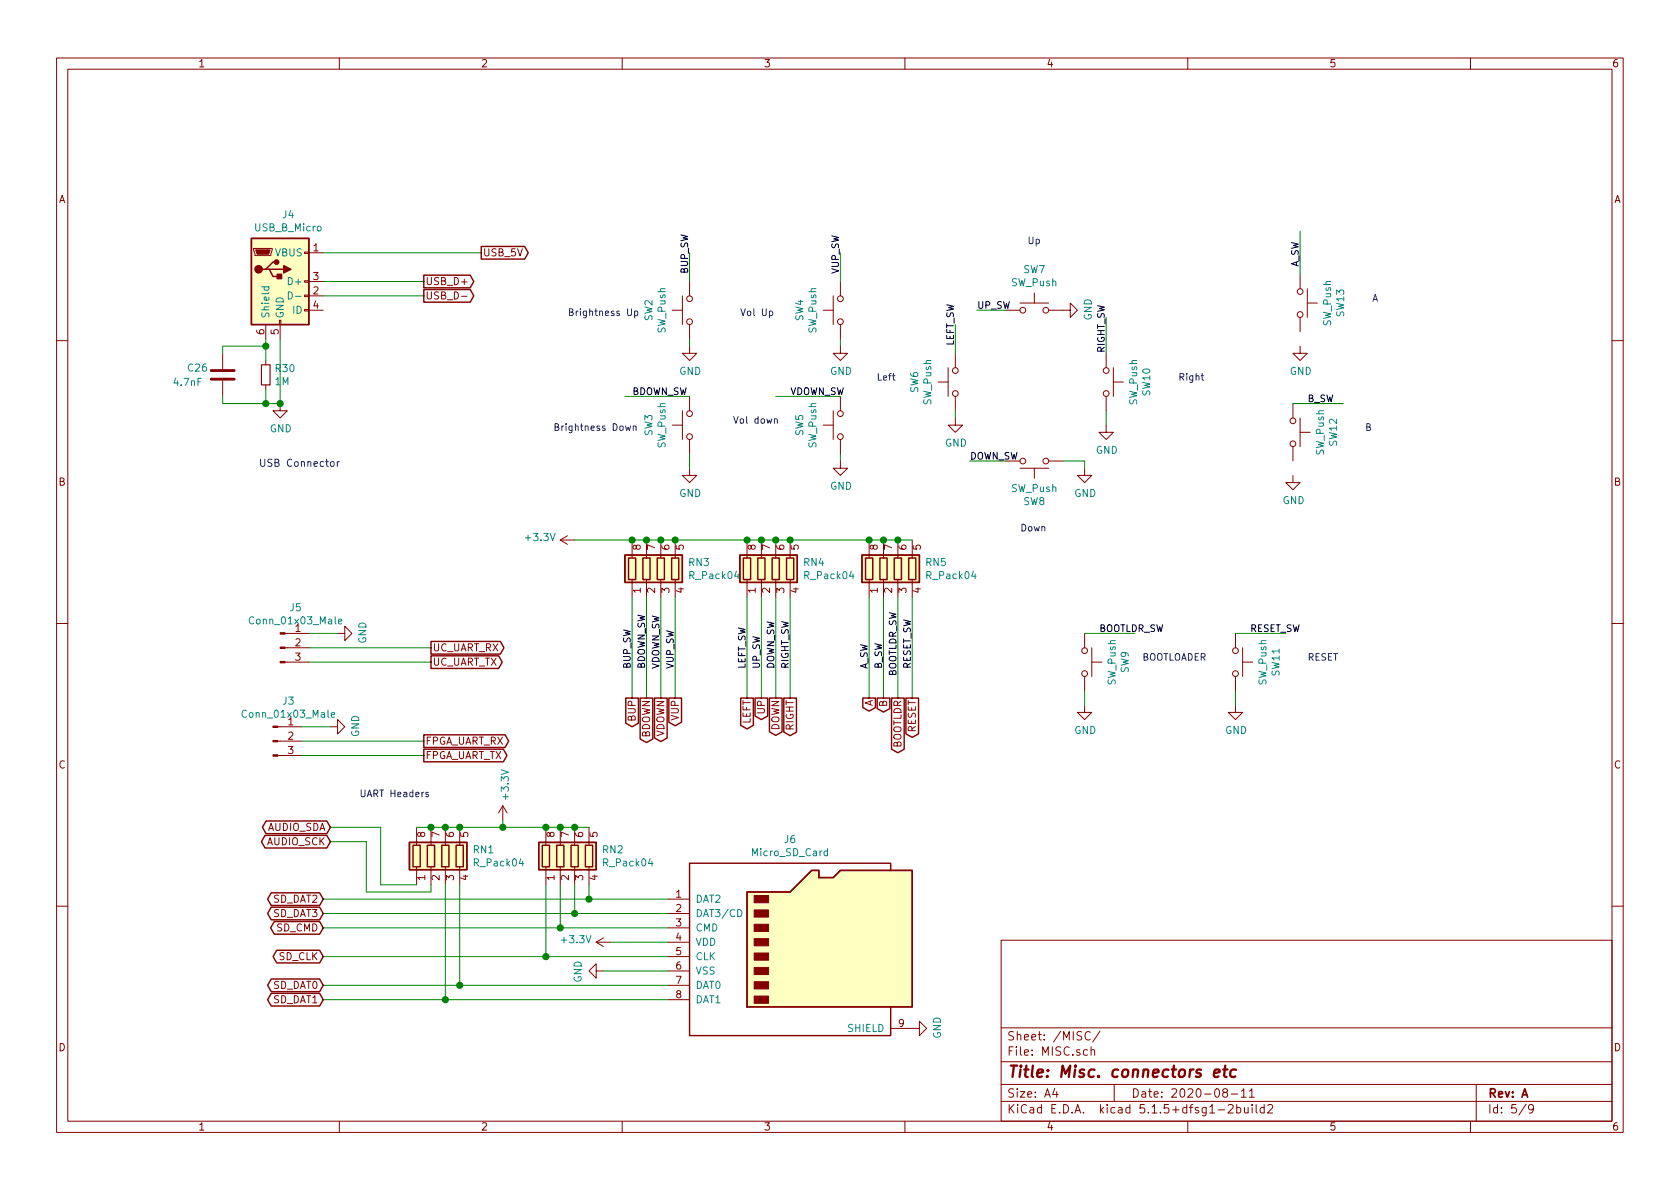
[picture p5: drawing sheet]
<svg xmlns="http://www.w3.org/2000/svg" width="297mm" height="210mm" viewBox="0 0 297 210" stroke-linecap="round" stroke-linejoin="round" font-family="sans-serif">
<g fill="none" stroke="#840000" stroke-width=".18">
<path d="M10 10.3h277v189.9h-277zM12 12.2h273v186.1h-273zM60 10.3v1.9M110 10.3v1.9M160 10.3v1.9M210 10.3v1.9M260 10.3v1.9M44.8 43.9h3.3v.3l-.2 1h-2.8zM47 57.4v2.5M49.4 56.6h.3v.8h-.3zM49.5 57.4v2.5M53.8 54.7h.8v.3h-.8z"/>
<path d="M53.8 52.2h.8v.2h-.8zM53.8 49.7h.8v.2h-.8zM53.8 44.6h.8v.2h-.8zM54.6 44.7h2.5M54.6 52.3h2.5M54.6 49.8h2.5M54.6 54.9h2.5M81.6 52.4h1M118.9 54.9h1.7M120.6 52.3v5.1M121.9 49.8v2.5M121.9 57.4v2.5"/>
<path d="M145.5 54.9h1.8M147.3 52.3v5.1M148.6 49.8v2.5M148.6 57.4v2.5M177.8 54.9h2.5M180.3 53.6h5.1M182.9 51.8v1.8M185.4 54.9h3.8v-1.3l1.3 1.3-1.3 1.2v-1.2M229.9 48.5v2.5M229.9 56.1v2.6M231.1 53.6h1.8M231.1 51v5.1"/>
<path d="M10 60.2h2M39.4 62.5v2.8M39.4 67.3v2.8M47 63.7v.8M47 68.1v.7M49.5 71.4v1.2h1.3l-1.3 1.3-1.2-1.3h1.2M118.9 75.2h1.7M120.6 72.6v5.1M121.9 61.2v1.3h1.3l-1.3 1.2-1.3-1.2h1.3M121.9 70.1v2.5M121.9 77.7v2.6M145.5 75.2h1.8"/>
<path d="M147.3 72.6v5.1M148.6 61.2v1.3h1.3l-1.3 1.2-1.3-1.2h1.3M148.6 70.1v2.5M148.6 77.7v2.6M165.9 67.6h1.7M167.6 65v5.1M168.9 73.9v1.3h1.3l-1.3 1.2-1.3-1.2h1.3M168.9 62.5v2.5M168.9 70.1v2.5M195.6 75.2v1.2h1.2l-1.2 1.3-1.3-1.3h1.3M195.6 62.5v2.5M195.6 70.1v2.5"/>
<path d="M196.8 67.6h1.8M196.8 65v5.1M228.6 71.4v2.5M228.6 79v2.5M229.9 61.2v1.3h1.2l-1.2 1.2-1.3-1.2h1.3M229.9 73.9v5.1M229.9 76.4h1.7M285 60.2h2M99.1 95.5l1.2 .8M99.1 95.5h2.5M100.3 94.7l-1.2 .8M111.8 95.5v3.2"/>
<path d="M114.3 95.5v3.2M116.8 95.5v3.2M119.4 95.5v3.2M121.9 82.8v1.3h1.3l-1.3 1.2-1.3-1.2h1.3M132.1 95.5v3.2M134.6 95.5v3.2M137.2 95.5v3.2M139.7 95.5v3.2M148.6 81.5v1.3h1.3l-1.3 1.3-1.3-1.3h1.3M153.7 95.5v3.2M156.2 95.5v3.2M158.7 95.5v3.2"/>
<path d="M161.3 95.5v3.2M180.3 82.8h5.1M182.9 82.8v1.8M185.4 81.5h2.6M191.8 82.8v1.3h1.2l-1.2 1.2-1.3-1.2h1.3M228.6 84.1v1.2h1.3l-1.3 1.3-1.3-1.3h1.3M10 110.3h2M50.4 117.1h4.2M50.4 114.5h4.2M50.4 112h4.2M59.7 112h1.3v-1.3l1.2 1.3-1.2 1.3v-1.3M111.8 102.5v3.2"/>
<path d="M114.3 102.5v3.2M116.8 102.5v3.2M119.4 102.5v3.2M132.1 102.5v3.2M134.6 102.5v3.2M137.2 102.5v3.2M139.7 102.5v3.2M153.7 102.5v3.2M156.2 102.5v3.2M158.7 102.5v3.2M161.3 102.5v3.2M191.8 112v2.5"/>
<path d="M191.8 119.6v2.6M193 117.1h1.8M193 114.5v5.1M218.4 112v2.5M218.4 119.6v2.6M219.7 117.1h1.8M219.7 114.5v5.1M285 110.3h2M49.1 133.6h4.2M49.1 131.1h4.2M49.1 128.5h4.2M58.4 128.5h1.3v-1.3l1.3 1.3-1.3 1.3v-1.3"/>
<path d="M191.8 124.7v1.3h1.2l-1.2 1.2-1.3-1.2h1.3M218.4 124.7v1.3h1.3l-1.3 1.2-1.2-1.2h1.2M73.7 146.3v3.2M73.7 153.3v3.2M76.2 146.3v3.2M76.2 153.3v3.2M78.7 146.3v3.2M78.7 153.3v3.2M81.3 146.3v3.2M81.3 153.3v3.2M88.9 142.5l-.8 1.3M88.9 142.5v2.5"/>
<path d="M88.9 142.5l.8 1.3M96.5 146.3v3.2M96.5 153.3v3.2M99.1 146.3v3.2M99.1 153.3v3.2M101.6 146.3v3.2M101.6 153.3v3.2M104.1 146.3v3.2M104.1 153.3v3.2M118.1 159h3.8M10 160.2h2M105.4 171.7v-1.3l-1.3 1.3 1.3 1.3v-1.3h1.3"/>
<path d="M105.4 166.6l1.3 .8M105.4 166.6h2.5M106.7 165.9l-1.3 .7M118.1 166.6h3.8M118.1 161.5h3.8M118.1 164.1h3.8M118.1 169.2h3.8M118.1 171.7h3.8M118.1 174.2h3.8M118.1 176.8h3.8M177 166.3h108v32h-108zM285 160.2h2"/>
<path d="M60 198.3v1.9M110 198.3v1.9M157.5 181.9h5.1v-1.3l1.2 1.3-1.2 1.2v-1.2M160 198.3v1.9M177 194.8h108M177 191.8h108M177 187.8h108M177 181.8h108M186.5 192.5l-.4 1h1M186.8 193v1M192.3 185.7l-.5-.1-.2 .3v.6l.2 .1 .5-.1M192.8 182.6a.59 .59 0 0 0-.8 0 .59 .59 0 0 0-.2 .7 .56 .56 0 0 0 .3 .5 .56 .56 0 0 0 .7 0"/>
<path d="M192.9 185.7l.2-.1 .4 .1v.9M192.9 185.1v1.5M194.5 182.3l-1.3 2M197 191.8v3M210 198.3v1.9M215.4 196.3h1.1M216.5 193.2l-.3-.3 .1-.2a.48 .48 0 0 1 .6-.1l.1 .2-.1 .3-.6 .1a.48 .48 0 0 0 0 .7l.2 .1 .5-.1v-.4l-.2-.3M217.2 195.5l.2-.2h.4l.2 .5-.9 1h.9M217.7 193.5h1.1M218.7 195.9l.4-.1 .3 .3-.1 .6h-.6M218.7 195.3v1.5M219.5 193l.4-.5v1.5"/>
<path d="M219.5 194h.8M220 195.8l.1 .9 .3 .1 .3-.1M220.7 195.8v1M220.9 193l.4-.5v1.5M220.9 194h.9M221.4 195.3v.2M221.4 195.8v1M222.1 195.3v1.3l.2 .2M223.5 195.9l-.4-.1-.3 .3 .1 .6 .2 .1 .4-.1M223.5 195.3v1.5M224.2 195.5l.2-.2h.3l.3 .5-.9 1h.9M260 198.3v1.9"/>
<path d="M261 191.8v6.5M269.8 195.2l-1.2 2M271.1 196l-.3 .3-.4-.1-.1-.2v-.4l.1-.2 .4-.1 .2 .2a1.19 1.19 0 0 1-.2 1.2l-.4 .1"/>
<circle cx="121.9" cy="52.8" r=".51"/>
<circle cx="121.9" cy="56.9" r=".51"/>
<circle cx="148.6" cy="56.9" r=".51"/>
<circle cx="148.6" cy="52.8" r=".51"/>
<circle cx="180.8" cy="54.9" r=".51"/>
<circle cx="184.9" cy="54.9" r=".51"/>
<circle cx="229.9" cy="51.6" r=".51"/>
<circle cx="229.9" cy="55.6" r=".51"/>
<circle cx="121.9" cy="77.2" r=".51"/>
<circle cx="121.9" cy="73.1" r=".51"/>
<circle cx="148.6" cy="73.1" r=".51"/>
<circle cx="148.6" cy="77.2" r=".51"/>
<circle cx="168.9" cy="69.6" r=".51"/>
<circle cx="168.9" cy="65.5" r=".51"/>
<circle cx="195.6" cy="69.6" r=".51"/>
<circle cx="195.6" cy="65.5" r=".51"/>
<circle cx="228.6" cy="74.4" r=".51"/>
<circle cx="228.6" cy="78.5" r=".51"/>
<circle cx="180.8" cy="81.5" r=".51"/>
<circle cx="184.9" cy="81.5" r=".51"/>
<circle cx="191.8" cy="115.1" r=".51"/>
<circle cx="191.8" cy="119.1" r=".51"/>
<circle cx="218.4" cy="119.1" r=".51"/>
<circle cx="218.4" cy="115.1" r=".51"/>
</g>
<path d="M214.7 189.8l.9-.2v-.4l-.6-.1-.3 .3v.9l.2 .1 .5-.1M216.3 189.1h.7M216.6 188.4l-.2 1.8 .1 .1 .4 .1M218.5 189.2a.68 .68 0 0 0-.9 .3v.8l.2 .1 .6-.1" fill="none" stroke="#840000" stroke-width=".41"/>
<g fill="#ffffc2" stroke="#ffffc2" stroke-width=".18">
<path d="M95.2 149h10.2v4.8h-10.2z"/>
<path d="M44.4 42.2h10.2v15.2h-10.2z"/>
<path d="M72.4 149h10.1v4.8h-10.1z"/>
<path d="M132.1 157.7h7.6l3.8-3.8h1.3v1.3h2.5l1.3-1.3h12.7v24.1h-29.2z"/>
<path d="M152.4 98.2h10.2v4.8h-10.2z"/>
<path d="M130.8 98.2h10.2v4.8h-10.2z"/>
<path d="M110.5 98.2h10.1v4.8h-10.1z"/>
</g>
<g fill="none" stroke="#840000" stroke-width=".25">
<path d="M44.4 42.2h10.2v15.2h-10.2zM47 47.6h.6l.7 1.3h1.2M47.6 47.6h2.6M48.9 46.3h-.6l-1.3 1.3h-.6M74.9 48.7h8.2l.7 1.1-.7 1.1h-8.2zM74.9 51.2h8.2l.7 1.1-.7 1.1h-8.2zM85.1 43.6h7.7l.6 1.1-.6 1.1h-7.7zM110.5 98.2h10.1v4.8h-10.1zM111.1 98.7h1.3v3.8h-1.3zM113.7 98.7h1.2v3.8h-1.2zM116.2 98.7h1.3v3.8h-1.3zM118.7 98.7h1.3v3.8h-1.3z"/>
<path d="M130.8 98.2h10.2v4.8h-10.2zM131.4 98.7h1.3v3.8h-1.3zM134 98.7h1.3v3.8h-1.3zM136.5 98.7h1.3v3.8h-1.3zM139.1 98.7h1.2v3.8h-1.2zM152.4 98.2h10.2v4.8h-10.2zM153 98.7h1.3v3.8h-1.3zM155.6 98.7h1.2v3.8h-1.2zM158.1 98.7h1.3v3.8h-1.3zM160.7 98.7h1.2v3.8h-1.2zM76.2 113.4h12.3l.6 1.1-.6 1.2h-12.3zM76.2 116h12l.6 1.1-.6 1.1h-12z"/>
<path d="M74.9 132.5h14.1l.6 1.1-.6 1.1h-14.1zM74.9 129.9h14.4l.6 1.2-.6 1.1h-14.4zM110.6 123.4h2.3v4.5l-1.1 .6-1.2-.6zM113.2 123.4h2.2v7.3l-1.1 .6-1.1-.6zM115.7 123.4h2.3v7.1l-1.2 .6-1.1-.6zM118.3 123.4h2.2v4.3l-1.1 .6-1.1-.6zM131 123.4h2.2v4.9l-1.1 .6-1.1-.6zM133.5 123.4h2.2v3.2l-1.1 .6-1.1-.6zM136 123.4h2.3v6l-1.1 .6-1.2-.6zM138.6 123.4h2.2v6.1l-1.1 .6-1.1-.6zM152.6 123.4h2.2v1.7l-1.1 .6-1.1-.6zM155.1 123.4h2.2v1.9l-1.1 .6-1.1-.6z"/>
<path d="M157.6 123.4h2.3v9.1l-1.2 .6-1.1-.6zM160.2 123.4h2.2v6.4l-1.1 .6-1.1-.6zM46.9 147.7h10.9l.6 1.1-.6 1.2h-10.9l-.7-1.2zM47 145.2h10.8l.6 1.1-.6 1.1h-10.8l-.6-1.1zM48 157.9h8.5l.6 1.1-.6 1.1h-8.5l-.7-1.1zM72.4 149h10.1v4.8h-10.1zM73 149.5h1.3v3.8h-1.3zM75.6 149.5h1.2v3.8h-1.2zM78.1 149.5h1.3v3.8h-1.3zM80.6 149.5h1.3v3.8h-1.3zM95.2 149h10.2v4.8h-10.2zM95.9 149.5h1.3v3.8h-1.3z"/>
<path d="M98.4 149.5h1.3v3.8h-1.3zM101 149.5h1.2v3.8h-1.2zM103.5 149.5h1.3v3.8h-1.3zM132.1 157.7h7.6l3.8-3.8h1.3v1.3h2.5l1.3-1.3h12.7v24.1h-29.2zM157.5 153.9v-1.3h-35.6v30.5h35.6v-5.1M48 160.4h8.5l.6 1.1-.6 1.2h-8.5l-.7-1.2zM48 173.1h8.5l.6 1.1-.6 1.2h-8.5l-.7-1.2zM48 175.7h8.5l.6 1.1-.6 1.1h-8.5l-.7-1.1zM48.5 163h8l.6 1.1-.6 1.1h-8l-.6-1.1zM48.9 168h7.6l.6 1.2-.6 1.1h-7.6l-.6-1.1z"/>
</g>
<g fill="#840000" stroke="#840000" stroke-width=".18">
<path d="M49.5 117h.9v.2h-.9z"/>
<path d="M49.5 114.4h.9v.3h-.9z"/>
<path d="M49.5 111.9h.9v.2h-.9z"/>
<path d="M48.3 133.5h.8v.2h-.8z"/>
<path d="M48.3 130.9h.8v.3h-.8z"/>
<path d="M48.3 128.4h.8v.2h-.8z"/>
<path d="M45.2 44.2h2.6l-.3 .8h-2z"/>
<path d="M133.3 176.1h2.6v1.3h-2.6z"/>
<path d="M133.3 173.6h2.6v1.3h-2.6z"/>
<path d="M133.3 171.1h2.6v1.2h-2.6z"/>
<path d="M133.3 168.5h2.6v1.3h-2.6z"/>
<path d="M133.3 166h2.6v1.3h-2.6z"/>
<path d="M133.3 163.4h2.6v1.3h-2.6z"/>
<path d="M133.3 160.9h2.6v1.3h-2.6z"/>
<path d="M133.3 158.4h2.6v1.2h-2.6z"/>
</g>
<path d="M46.3 50.7h1.2M46.8 50.7l-.1 .4 .2 .2 .6-.1v-.5M51 51.6a.64 .64 0 0 1 .7 .6 .64 .64 0 0 1-.7 .7zM52.2 52.4h1M59.8 109.9l.7-.1-.1-.3h-.4l-.2 .2 .1 .6h.5M58.6 126.4l.6-.1-.1-.2-.3-.1-.2 .2v.6h.5M146.3 150.5h-.4l-.2 .2 .1 .6h.5M146.3 150.1v1.2M130.4 160.8a.64 .64 0 0 1 .8 .7 .64 .64 0 0 1-.8 .6z" fill="none" stroke="#008484" stroke-width=".18"/>
<g fill="#840000" stroke="#840000" stroke-width=".25">
<path d="M49 48.5h.8v.8h-.8z"/>
<path d="M50.2 47l1.2 .6-1.2 .7z"/>
<circle cx="45.7" cy="47.6" r=".63"/>
<circle cx="48.9" cy="46.3" r=".38"/>
</g>
<path d="M46.2 64.5h1.6v3.6h-1.6z" fill="none" stroke="#840000" stroke-width=".2"/>
<path d="M37.3 67.1h4.1M37.3 65.5h4.1" fill="none" stroke="#840000" stroke-width=".51"/>
<g fill="none" stroke="#008400" stroke-width=".18">
<path d="M47 59.9v3.8M49.5 59.9v11.5h-10.1v-1.3M57.1 44.7h28M57.1 49.8h17.8M57.1 52.3h17.8M121.9 44.7v5.1M121.9 59.9v1.3M148.6 44.7v5.1M148.6 59.9v1.3M168.9 57.4v5.1M172.7 54.9h5.1M195.6 56.1v6.4"/>
<path d="M229.9 40.9v7.6M47 68.8v2.6M47 61.2h-7.6v1.3M110.5 70.1h11.4M137.2 70.1h11.4M168.9 72.6v1.3M195.6 72.6v2.6M228.6 71.4h8.9M101.6 95.5h59.7M121.9 80.3v2.5M148.6 80.3v1.2M171.4 81.5h6.4"/>
<path d="M188 81.5h3.8v1.3M54.6 112h5.1M54.6 114.5h21.6M54.6 117.1h21.6M111.8 105.7v17.7M114.3 105.7v17.7M116.8 105.7v17.7M119.4 105.7v17.7M132.1 105.7v17.7M134.6 105.7v17.7M137.2 105.7v17.7M139.7 105.7v17.7"/>
<path d="M153.7 105.7v17.7M156.2 105.7v17.7M158.7 105.7v17.7M161.3 105.7v17.7M191.8 112h8.9M218.4 112h8.9M53.3 133.6h21.6M53.3 128.5h5.1M53.3 131.1h21.6M191.8 122.2v2.5M218.4 122.2v2.5M57.1 159h61"/>
<path d="M58.4 148.8h6.4v8.9h11.4v-1.2M58.4 146.3h8.9v10.2h6.4M73.7 146.3h30.4M78.7 156.5v20.3M81.3 156.5v17.7M88.9 145v1.3M96.5 156.5v12.7M99.1 156.5v7.6M101.6 156.5v5M104.1 156.5v2.5M57.1 174.2h61M57.1 161.5h61"/>
<path d="M57.1 176.8h61M57.1 164.1h61M57.1 169.2h61M106.7 171.7h11.4M107.9 166.6h10.2"/>
</g>
<g fill="none" stroke="#0000c2" stroke-width=".18">
<path d="M111 54.6v1l.2 .2 .3-.1 .2-.1v-1M112.2 55.1l.3-.1 .3 .2-.1 .5h-.5M112.2 55v1.2M136 55.1l.4-.1 .2 .2-.1 .5h-.5M110.6 75.3l.2 .8 .2-.5 .3 .5 .2-.8M112 75.4h.4l.1 .7M112 75.3v.8M136.9 74.2l.5-.1v.7M136.9 74.1v.7M212.4 66.4h.4M212.5 66v1.1l.3 .1M58.5 81.7l.4-.1 .1 .2v.6l-.3 .1-.3-.3z"/>
<path d="M59.6 81.6v.9M60 81.6l-.4 .3M75.7 140.2l-.3-.1-.1 .2 .4 .3 .1 .1-.2 .2-.3-.1"/>
</g>
<g fill="#008400" stroke="#008400" stroke-width=".25">
<circle cx="47" cy="71.4" r=".51"/>
<circle cx="78.7" cy="176.8" r=".51"/>
<circle cx="47" cy="61.2" r=".51"/>
<circle cx="81.3" cy="174.2" r=".51"/>
<circle cx="156.2" cy="95.5" r=".51"/>
<circle cx="96.5" cy="169.2" r=".51"/>
<circle cx="111.8" cy="95.5" r=".51"/>
<circle cx="119.4" cy="95.5" r=".51"/>
<circle cx="132.1" cy="95.5" r=".51"/>
<circle cx="139.7" cy="95.5" r=".51"/>
<circle cx="153.7" cy="95.5" r=".51"/>
<circle cx="114.3" cy="95.5" r=".51"/>
<circle cx="116.8" cy="95.5" r=".51"/>
<circle cx="134.6" cy="95.5" r=".51"/>
<circle cx="137.2" cy="95.5" r=".51"/>
<circle cx="96.5" cy="146.3" r=".51"/>
<circle cx="101.6" cy="146.3" r=".51"/>
<circle cx="49.5" cy="71.4" r=".51"/>
<circle cx="158.8" cy="95.5" r=".51"/>
<circle cx="99.1" cy="164.1" r=".51"/>
<circle cx="101.6" cy="161.5" r=".51"/>
<circle cx="104.1" cy="159" r=".51"/>
<circle cx="88.9" cy="146.3" r=".51"/>
<circle cx="78.7" cy="146.3" r=".51"/>
<circle cx="76.2" cy="146.3" r=".51"/>
<circle cx="81.3" cy="146.3" r=".51"/>
<circle cx="99.1" cy="146.3" r=".51"/>
</g>
<text font-size="2.8" fill="#840000" x="178" y="190.5">Title: Misc. connectors etc</text>
<g font-size="2.1" fill="#840000">
<text x="178" y="184">Sheet: /MISC/</text>
<text x="178" y="186.7">File: MISC.sch</text>
<text x="178" y="196.9">KiCad E.D.A. kicad 5.1.5+dfsg1-2build2</text>
<text x="178" y="194.1">Size: A4</text>
<text x="200" y="194.1">Date: 2020-08-11</text>
<text x="263" y="194.1">Rev: A</text>
<text x="263" y="196.9">Id: 5/9</text>
</g>
<g font-size="1.8" fill="#840000">
<text x="35" y="11.9">1</text>
<text x="85" y="11.9">2</text>
<text x="135" y="11.9">3</text>
<text x="185" y="11.9">4</text>
<text x="235" y="11.9">5</text>
<text x="285" y="11.9">6</text>
<text x="10.4" y="35.9">A</text>
<text x="285.4" y="35.9">A</text>
<text x="55.4" y="44.4">1</text>
<text x="85.3" y="45.3">USB_5V</text>
<text x="55.4" y="52.1">2</text>
<text x="55.4" y="49.5">3</text>
<text x="75.2" y="50.4">USB_D+</text>
<text x="75.2" y="53">USB_D-</text>
<text x="46.7" y="59.2" transform="rotate(-90 46.7 59.2)">6</text>
<text x="49.3" y="59.2" transform="rotate(-90 49.3 59.2)">5</text>
<text x="55.4" y="54.6">4</text>
<text x="10.4" y="85.9">B</text>
<text x="285.4" y="85.9">B</text>
<text x="113.3" y="97.3" transform="rotate(-90 113.3 97.3)">8</text>
<text x="115.8" y="97.3" transform="rotate(-90 115.8 97.3)">7</text>
<text x="118.4" y="97.3" transform="rotate(-90 118.4 97.3)">6</text>
<text x="120.9" y="97.3" transform="rotate(-90 120.9 97.3)">5</text>
<text x="133.6" y="97.3" transform="rotate(-90 133.6 97.3)">8</text>
<text x="136.1" y="97.3" transform="rotate(-90 136.1 97.3)">7</text>
<text x="138.7" y="97.3" transform="rotate(-90 138.7 97.3)">6</text>
<text x="141.2" y="97.3" transform="rotate(-90 141.2 97.3)">5</text>
<text x="155.2" y="97.3" transform="rotate(-90 155.2 97.3)">8</text>
<text x="157.7" y="97.3" transform="rotate(-90 157.7 97.3)">7</text>
<text x="160.3" y="97.3" transform="rotate(-90 160.3 97.3)">6</text>
<text x="162.8" y="97.3" transform="rotate(-90 162.8 97.3)">5</text>
<text x="113.3" y="104.9" transform="rotate(-90 113.3 104.9)">1</text>
<text x="115.8" y="104.9" transform="rotate(-90 115.8 104.9)">2</text>
<text x="118.4" y="104.9" transform="rotate(-90 118.4 104.9)">3</text>
<text x="120.9" y="104.9" transform="rotate(-90 120.9 104.9)">4</text>
<text x="133.6" y="104.9" transform="rotate(-90 133.6 104.9)">1</text>
<text x="136.1" y="104.9" transform="rotate(-90 136.1 104.9)">2</text>
<text x="138.7" y="104.9" transform="rotate(-90 138.7 104.9)">3</text>
<text x="141.2" y="104.9" transform="rotate(-90 141.2 104.9)">4</text>
<text x="155.2" y="104.9" transform="rotate(-90 155.2 104.9)">1</text>
<text x="157.7" y="104.9" transform="rotate(-90 157.7 104.9)">2</text>
<text x="160.3" y="104.9" transform="rotate(-90 160.3 104.9)">3</text>
<text x="162.8" y="104.9" transform="rotate(-90 162.8 104.9)">4</text>
<text x="52.2" y="111.8">1</text>
<text x="52.2" y="114.3">2</text>
<text x="52.2" y="116.8">3</text>
<text x="76.5" y="115.2">UC_UART_RX</text>
<text x="76.5" y="117.7">UC_UART_TX</text>
<text x="154.3" y="125" transform="rotate(-90 154.3 125)">A</text>
<text x="156.8" y="125" transform="rotate(-90 156.8 125)">B</text>
<text x="51" y="128.3">1</text>
<text x="51" y="130.8">2</text>
<text x="75.2" y="131.7">FPGA_UART_RX</text>
<text x="112.4" y="127.4" transform="rotate(-90 112.4 127.4)">BUP</text>
<text x="114.9" y="130.6" transform="rotate(-90 114.9 130.6)">BDOWN</text>
<text x="117.5" y="130.5" transform="rotate(-90 117.5 130.5)">VDOWN</text>
<text x="120" y="127.3" transform="rotate(-90 120 127.3)">VUP</text>
<text x="132.7" y="128.1" transform="rotate(-90 132.7 128.1)">LEFT</text>
<text x="135.3" y="126.2" transform="rotate(-90 135.3 126.2)">UP</text>
<text x="137.8" y="129.3" transform="rotate(-90 137.8 129.3)">DOWN</text>
<text x="140.3" y="129.2" transform="rotate(-90 140.3 129.2)">RIGHT</text>
<text x="161.9" y="129.6" transform="rotate(-90 161.9 129.6)">RESET</text>
<text x="10.4" y="135.9">C</text>
<text x="51" y="133.3">3</text>
<text x="75.2" y="134.2">FPGA_UART_TX</text>
<text x="159.4" y="132.4" transform="rotate(-90 159.4 132.4)">BOOTLDR</text>
<text x="285.4" y="135.9">C</text>
<text x="47.2" y="149.5">AUDIO_SCK</text>
<text x="47.2" y="146.9">AUDIO_SDA</text>
<text x="75.2" y="148.1" transform="rotate(-90 75.2 148.1)">8</text>
<text x="77.7" y="148.1" transform="rotate(-90 77.7 148.1)">7</text>
<text x="80.3" y="148.1" transform="rotate(-90 80.3 148.1)">6</text>
<text x="82.8" y="148.1" transform="rotate(-90 82.8 148.1)">5</text>
<text x="98" y="148.1" transform="rotate(-90 98 148.1)">8</text>
<text x="100.6" y="148.1" transform="rotate(-90 100.6 148.1)">7</text>
<text x="103.1" y="148.1" transform="rotate(-90 103.1 148.1)">6</text>
<text x="105.7" y="148.1" transform="rotate(-90 105.7 148.1)">5</text>
<text x="75.2" y="155.7" transform="rotate(-90 75.2 155.7)">1</text>
<text x="77.7" y="155.7" transform="rotate(-90 77.7 155.7)">2</text>
<text x="80.3" y="155.7" transform="rotate(-90 80.3 155.7)">3</text>
<text x="82.8" y="155.7" transform="rotate(-90 82.8 155.7)">4</text>
<text x="98" y="155.7" transform="rotate(-90 98 155.7)">1</text>
<text x="100.6" y="155.7" transform="rotate(-90 100.6 155.7)">2</text>
<text x="103.1" y="155.7" transform="rotate(-90 103.1 155.7)">3</text>
<text x="105.7" y="155.7" transform="rotate(-90 105.7 155.7)">4</text>
<text x="48.3" y="159.6">SD_DAT2</text>
<text x="119.5" y="158.7">1</text>
<text x="119.5" y="161.3">2</text>
<text x="48.3" y="162.2">SD_DAT3</text>
<text x="48.9" y="164.7">SD_CMD</text>
<text x="119.5" y="163.8">3</text>
<text x="119.5" y="166.4">4</text>
<text x="49.3" y="169.8">SD_CLK</text>
<text x="119.5" y="168.9">5</text>
<text x="119.5" y="171.4">6</text>
<text x="119.5" y="174">7</text>
<text x="48.3" y="174.9">SD_DAT0</text>
<text x="48.3" y="177.4">SD_DAT1</text>
<text x="119.5" y="176.5">8</text>
<text x="10.4" y="185.9">D</text>
<text x="158.9" y="181.6">9</text>
<text x="285.4" y="185.9">D</text>
<text x="35" y="199.9">1</text>
<text x="85" y="199.9">2</text>
<text x="135" y="199.9">3</text>
<text x="185" y="199.9">4</text>
<text x="235" y="199.9">5</text>
<text x="285" y="199.9">6</text>
</g>
<g font-size="1.8" fill="#008484">
<text x="45.1" y="40.9">USB_B_Micro</text>
<text x="50" y="38.6">J4</text>
<text x="48.7" y="45.3">VBUS</text>
<text x="51.3" y="50.4">D+</text>
<text x="178.8" y="50.6">SW_Push</text>
<text x="181" y="48.3">SW7</text>
<text x="47.6" y="56.4" transform="rotate(-90 47.6 56.4)">Shield</text>
<text x="50.2" y="56.4" transform="rotate(-90 50.2 56.4)">GND</text>
<text x="51.8" y="55.5">ID</text>
<text x="115.4" y="56.8" transform="rotate(-90 115.4 56.8)">SW2</text>
<text x="117.7" y="58.9" transform="rotate(-90 117.7 58.9)">SW_Push</text>
<text x="142" y="56.8" transform="rotate(-90 142 56.8)">SW4</text>
<text x="144.3" y="58.9" transform="rotate(-90 144.3 58.9)">SW_Push</text>
<text x="193" y="56.7" transform="rotate(-90 193 56.7)">GND</text>
<text x="235.4" y="57.7" transform="rotate(-90 235.4 57.7)">SW_Push</text>
<text x="237.7" y="56" transform="rotate(-90 237.7 56)">SW13</text>
<text x="33.3" y="65.7">C26</text>
<text x="48.8" y="65.8">R30</text>
<text x="30.9" y="68.2">4.7nF</text>
<text x="48.7" y="68.1">1M</text>
<text x="120.1" y="66.3">GND</text>
<text x="146.8" y="66.3">GND</text>
<text x="162.4" y="69.5" transform="rotate(-90 162.4 69.5)">SW6</text>
<text x="164.7" y="71.6" transform="rotate(-90 164.7 71.6)">SW_Push</text>
<text x="201.1" y="71.6" transform="rotate(-90 201.1 71.6)">SW_Push</text>
<text x="203.4" y="70" transform="rotate(-90 203.4 70)">SW10</text>
<text x="228" y="66.3">GND</text>
<text x="47.7" y="76.4">GND</text>
<text x="115.4" y="77.1" transform="rotate(-90 115.4 77.1)">SW3</text>
<text x="142" y="77.1" transform="rotate(-90 142 77.1)">SW5</text>
<text x="117.7" y="79.2" transform="rotate(-90 117.7 79.2)">SW_Push</text>
<text x="144.3" y="79.2" transform="rotate(-90 144.3 79.2)">SW_Push</text>
<text x="167.1" y="79">GND</text>
<text x="193.8" y="80.3">GND</text>
<text x="234.1" y="80.5" transform="rotate(-90 234.1 80.5)">SW_Push</text>
<text x="236.4" y="78.9" transform="rotate(-90 236.4 78.9)">SW12</text>
<text x="120.1" y="87.9">GND</text>
<text x="146.8" y="86.6">GND</text>
<text x="178.8" y="87">SW_Push</text>
<text x="181" y="89.3">SW8</text>
<text x="189.9" y="87.9">GND</text>
<text x="226.8" y="89.1">GND</text>
<text x="93.1" y="95.7">+3.3V</text>
<text x="121.8" y="100.1">RN3</text>
<text x="142.2" y="100.1">RN4</text>
<text x="163.8" y="100.1">RN5</text>
<text x="122.1" y="102.4">R_Pack04</text>
<text x="142.4" y="102.4">R_Pack04</text>
<text x="164" y="102.4">R_Pack04</text>
<text x="44.6" y="110.4">Conn_01x03_Male</text>
<text x="51.3" y="108.1">J5</text>
<text x="64.8" y="113.8" transform="rotate(-90 64.8 113.8)">GND</text>
<text x="199.6" y="119" transform="rotate(-90 199.6 119)">SW9</text>
<text x="226.2" y="119.5" transform="rotate(-90 226.2 119.5)">SW11</text>
<text x="50" y="124.6">J3</text>
<text x="197.3" y="121.2" transform="rotate(-90 197.3 121.2)">SW_Push</text>
<text x="223.9" y="121.2" transform="rotate(-90 223.9 121.2)">SW_Push</text>
<text x="43.3" y="126.9">Conn_01x03_Male</text>
<text x="63.5" y="130.3" transform="rotate(-90 63.5 130.3)">GND</text>
<text x="189.9" y="129.8">GND</text>
<text x="216.6" y="129.8">GND</text>
<text x="90" y="141.2" transform="rotate(-90 90 141.2)">+3.3V</text>
<text x="138.7" y="149.1">J6</text>
<text x="83.7" y="150.9">RN1</text>
<text x="84" y="153.2">R_Pack04</text>
<text x="106.6" y="150.9">RN2</text>
<text x="106.9" y="153.2">R_Pack04</text>
<text x="133.1" y="151.4">Micro_SD_Card</text>
<text x="122.9" y="159.6">DAT2</text>
<text x="99.4" y="166.8">+3.3V</text>
<text x="122.9" y="162.2">DAT3/CD</text>
<text x="122.9" y="164.7">CMD</text>
<text x="122.9" y="167.3">VDD</text>
<text x="102.8" y="173.8" transform="rotate(-90 102.8 173.8)">GND</text>
<text x="122.9" y="169.8">CLK</text>
<text x="122.9" y="172.3">VSS</text>
<text x="122.9" y="174.9">DAT0</text>
<text x="122.9" y="177.4">DAT1</text>
<text x="150" y="182.5">SHIELD</text>
<text x="166.4" y="183.7" transform="rotate(-90 166.4 183.7)">GND</text>
</g>
<text font-size="1.8" fill="#0000c2" x="45.7" y="82.5">USB Connector</text>
<g font-size="1.7" fill="#0000c2">
<text x="181.6" y="43.2">Up</text>
<text x="242.6" y="53.3">A</text>
<text x="100.3" y="55.9">Brightness Up</text>
<text x="130.8" y="55.9">Vol Up</text>
<text x="154.9" y="67.3">Left</text>
<text x="208.3" y="67.3">Right</text>
<text x="97.8" y="76.2">Brightness Down</text>
<text x="129.5" y="74.9">Vol down</text>
<text x="241.3" y="76.2">B</text>
<text x="180.3" y="94">Down</text>
<text x="201.9" y="116.8">BOOTLOADER</text>
<text x="231.1" y="116.8">RESET</text>
<text x="63.5" y="141">UART Headers</text>
</g>
<g font-size="1.7">
<text x="229.6" y="47.2" transform="rotate(-90 229.6 47.2)">A_SW</text>
<text x="121.7" y="48.5" transform="rotate(-90 121.7 48.5)">BUP_SW</text>
<text x="148.3" y="48.5" transform="rotate(-90 148.3 48.5)">VUP_SW</text>
<text x="172.7" y="54.6">UP_SW</text>
<text x="168.7" y="61.2" transform="rotate(-90 168.7 61.2)">LEFT_SW</text>
<text x="195.3" y="62.5" transform="rotate(-90 195.3 62.5)">RIGHT_SW</text>
<text x="111.8" y="69.8">BDOWN_SW</text>
<text x="139.7" y="69.8">VDOWN_SW</text>
<text x="231.1" y="71.1">B_SW</text>
<text x="171.4" y="81.3">DOWN_SW</text>
<text x="194.3" y="111.8">BOOTLDR_SW</text>
<text x="221" y="111.8">RESET_SW</text>
<text x="111.5" y="118.4" transform="rotate(-90 111.5 118.4)">BUP_SW</text>
<text x="114" y="118.4" transform="rotate(-90 114 118.4)">BDOWN_SW</text>
<text x="116.6" y="118.4" transform="rotate(-90 116.6 118.4)">VDOWN_SW</text>
<text x="119.1" y="118.4" transform="rotate(-90 119.1 118.4)">VUP_SW</text>
<text x="131.8" y="118.4" transform="rotate(-90 131.8 118.4)">LEFT_SW</text>
<text x="134.4" y="118.4" transform="rotate(-90 134.4 118.4)">UP_SW</text>
<text x="136.9" y="118.4" transform="rotate(-90 136.9 118.4)">DOWN_SW</text>
<text x="139.4" y="118.4" transform="rotate(-90 139.4 118.4)">RIGHT_SW</text>
<text x="153.4" y="118.4" transform="rotate(-90 153.4 118.4)">A_SW</text>
<text x="156" y="118.4" transform="rotate(-90 156 118.4)">B_SW</text>
<text x="158.5" y="119.6" transform="rotate(-90 158.5 119.6)">BOOTLDR_SW</text>
<text x="161" y="118.4" transform="rotate(-90 161 118.4)">RESET_SW</text>
</g>
</svg>
